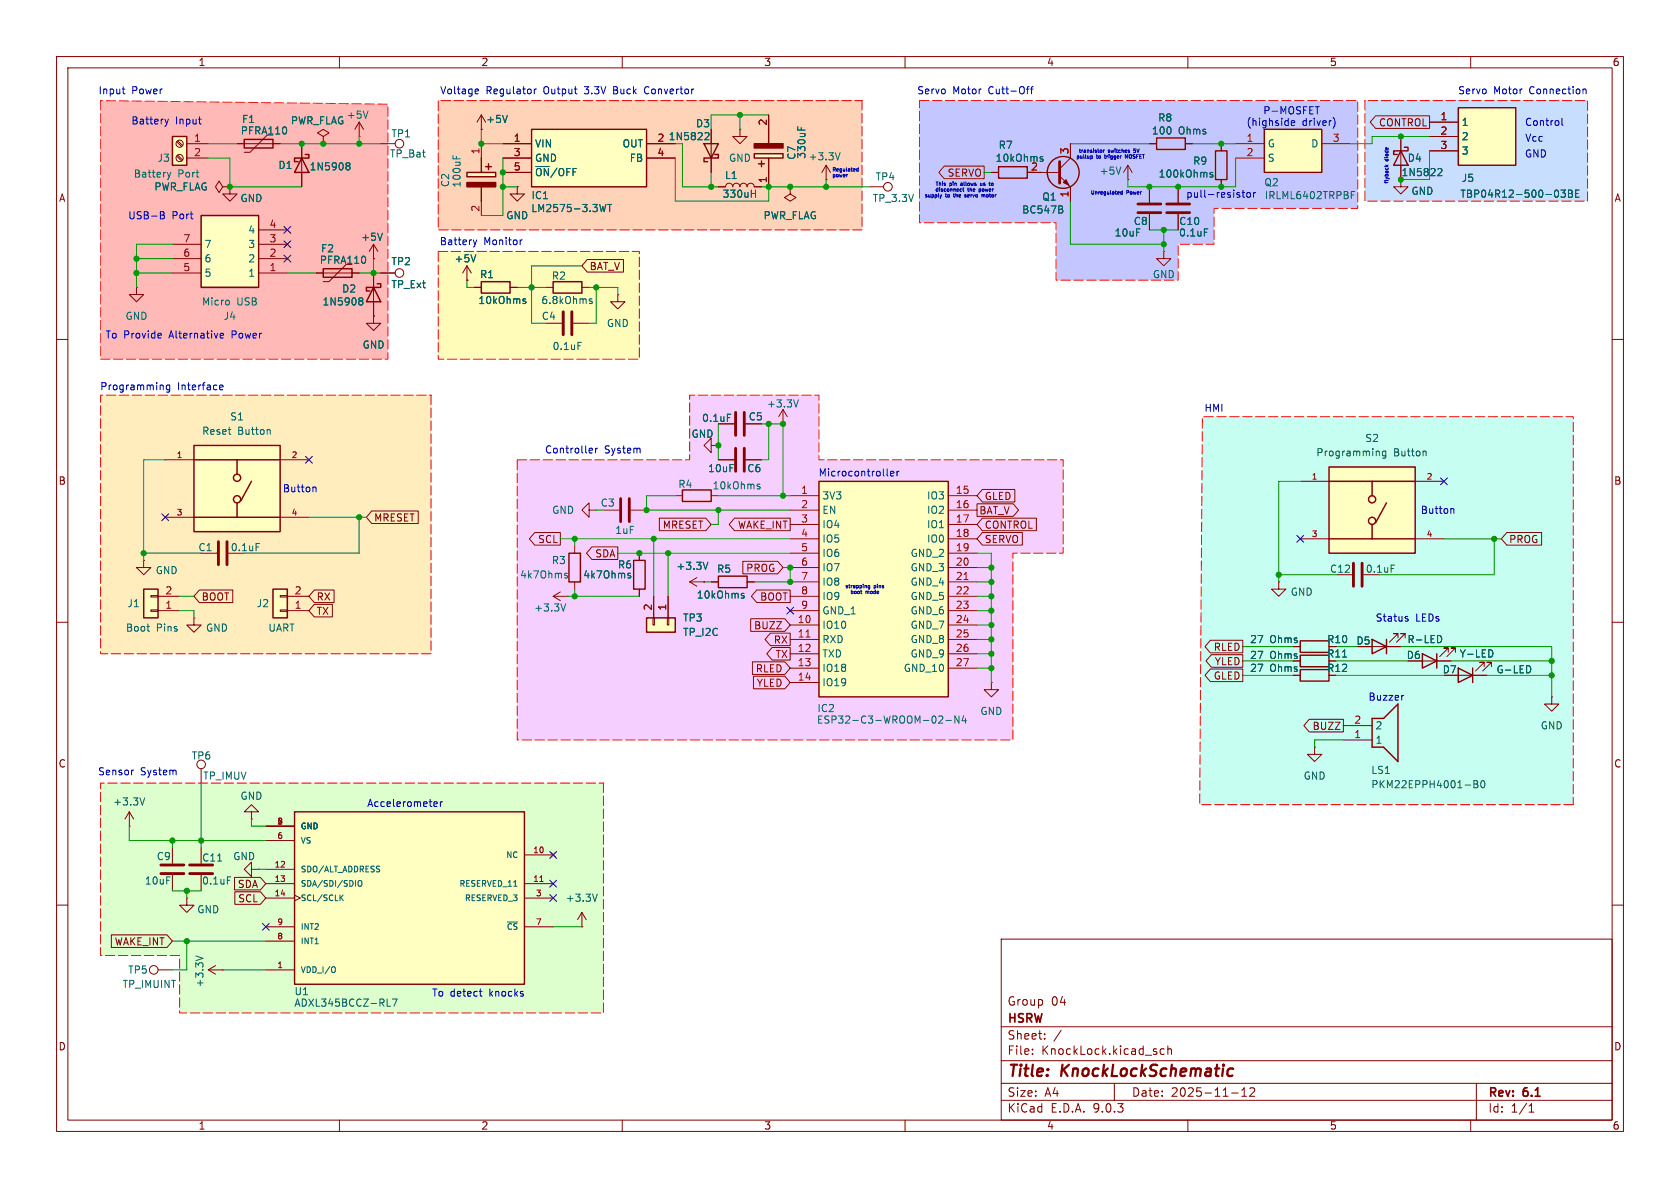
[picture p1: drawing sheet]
<svg xmlns="http://www.w3.org/2000/svg" width="297mm" height="210mm" viewBox="0 0 297 210" stroke-linecap="round" stroke-linejoin="round" font-family="sans-serif">
<g fill="none" stroke="#840000" stroke-width=".18">
<path d="M10 10h277v190h-277zM12 12h273v186h-273zM60 10v2M110 10v2M160 10v2M210 10v2M260 10v2M10 60h2M285 60h2M10 110h2M285 110h2M10 160h2"/>
<path d="M177 166h108v32h-108zM285 160h2M60 198v2M110 198v2M160 198v2M177 194.5h108M177 191.5h108M177 187.5h108M177 181.5h108M182.5 186.3v.1M182.5 185.5v.1M184.7 183.6v.1"/>
<path d="M184.7 182.8v.1M187.6 182.1l-1.3 2M197 191.5v3M205.8 185.5l-.4-.1-.3 .3v.4l.1 .2h.6M206.5 185.5l.2-.1 .3 .1 .1 .9M206.5 184.9v1.5M210 198v2M217.7 193.2h1.2M219.5 193.8h.9M219.5 192.7l.5-.4v1.5M221 192.4l.5-.1 .2 .1 .1 .3-.9 1.1h.9M260 198v2"/>
<path d="M261 191.5v6.5M270.3 196.6h.9M270.3 195.5l.4-.4v1.5"/>
</g>
<path d="M217.5 188.9l.5 .1M217.9 190.1l-.2 .1" fill="none" stroke="#840000" stroke-width=".4"/>
<path d="M91.4 81.3h30.5v-11.4h22.9v11.4h43.2v16.5h-8.9v33h-87.7z" fill="#f4cfff"/>
<path d="M77.5 44.5h35.5v19h-35.5z" fill="#fffbb8"/>
<path d="M77.5 17.8h74.9v22.8h-74.9z" fill="#ffd3b8"/>
<path d="M17.8 17.8l50.8 .6v45.1h-50.8z" fill="#ffb9b6"/>
<path d="M17.8 69.9h58.4v45.7h-58.4z" fill="#ffedbe"/>
<path d="M162.6 17.8h77.4v19h-25.4v6.4h-6.3v6.3h-21.6v-10.1h-24.1z" fill="#c4c7ff"/>
<path d="M241.3 17.8h39.4v17.8h-39.4z" fill="#c8deff"/>
<path d="M17.8 138.4h88.9v40.7h-75v-10.2h-13.9z" fill="#dcffcd"/>
<path d="M212.6 73.7h65.5v68.5h-66z" fill="#c6fff2"/>
<path d="M52.1 143.5h40.6v30.5h-40.6z" fill="#ffffc2"/>
<path d="M52.1 143.5h40.6v30.5h-40.6z" fill="none" stroke="#840000" stroke-width=".25"/>
<g fill="none" stroke="#840000" stroke-width=".18">
<path d="M30.5 149.9v2.8M30.5 154.7v2.8M35.6 149.9v2.8M35.6 154.7v2.8M44.4 153.7v-1.3l-1.2 1.3 1.2 1.2v-1.2h1.3M45.7 153.7h.1M47 158.8h5.1M47 156.2h5.1M47 153.7h5.1M47 148.6h5.1M47 146.1h5.1M52.1 158.2l1 .6-1 .5"/>
<path d="M92.7 158.8h5.1M92.7 156.2h5.1M92.7 151.1h5.1M97.4 150.7l.8 .8M98.2 150.7l-.8 .8M27.9 171.5h2.6M47 163.8h5.1M47 171.5h5.1M47 166.4h5.1M92.7 163.8h5.1"/>
<circle cx="27.2" cy="171.4" r=".76"/>
</g>
<path d="M38.5 152.2h.7M40.2 155h.6M60.2 158.6l.5 .6M60.7 158.2l-.6 .6M63.4 155.7h.1a.34 .34 0 0 1 .5 .3v.3a.34 .34 0 0 1-.4 .4 .34 .34 0 0 1-.3-.4zM59.1 170.9l.2 .3-.2 .7M68.4 177.9h.6M69.3 176.6h.9l-.5 1.3M89.7 163h1.8" fill="none" stroke="#006464" stroke-width=".18"/>
<path d="M95.4 155.8h.6" fill="none" stroke="#a90000" stroke-width=".18"/>
<path d="M28.4 154.4h4.1M28.4 152.9h4.1M33.5 154.4h4.1M33.5 152.9h4.1" fill="none" stroke="#840000" stroke-width=".51"/>
<path d="M114.3 109.2h5.1v2.6h-5.1z" fill="#ffffc2"/>
<path d="M114.3 109.2h5.1v2.6h-5.1z" fill="none" stroke="#840000" stroke-width=".25"/>
<g fill="none" stroke="#840000" stroke-width=".18">
<path d="M125.7 78.7v-1.2l-1.2 1.2 1.2 1.3v-1.3h1.3M127 78.7h.1M127 74.9h2.8M138.4 74.9h.1M138.4 72.4l-.7 1.3M138.4 72.4l.8 1.3M138.4 72.4v2.5M127 81.3h2.8M131.8 81.3h2.8M115.4 109.2h.3v1.3h-.3zM115.6 105.4v3.8M118 109.2h.2v1.3h-.2z"/>
<path d="M118.1 105.4v3.8M175.3 120.7v1.2h1.2l-1.2 1.3-1.3-1.3h1.3M175.3 120.7h.1M33 158.8v1.2h1.3l-1.3 1.3-1.3-1.3h1.3M33 158.8h.1M36.8 171.5l1.3 .7M36.8 171.5h2.6M38.1 170.7l-1.3 .8M39.4 171.5h.1"/>
</g>
<path d="M130 72.9v4.1M130 79.2v4.1M131.6 72.9v4.1M131.6 79.2v4.1" fill="none" stroke="#840000" stroke-width=".51"/>
<path d="M128.6 73.2h.6M141.2 70.7l-.5 1.3M34.6 169l1.3 .4" fill="none" stroke="#006464" stroke-width=".18"/>
<path d="M144.8 85.1h22.8v38.1h-22.8z" fill="#ffffc2"/>
<path d="M247.6 26.7l1.3 2.5h-2.5zM248.3 26h.6v.7h-2.5v.6h.6M85.1 49.8h5.1v2h-5.1zM97.8 49.8h5.1v2h-5.1zM100.6 97.8h2v5.1h-2zM112 99.1h2v5h-2zM120.6 86.6h5.1v2h-5.1zM144.8 85.1h22.8v38.1h-22.8zM127 101.9h5.1v2h-5.1zM251.5 115.6l2.5 1.2-2.5 1.3zM254 115.6v2.5" fill="none" stroke="#840000" stroke-width=".25"/>
<g fill="none" stroke="#840000" stroke-width=".18">
<path d="M247.6 24.1v8.9h1.3l-1.3 1.3-1.2-1.3h1.2M83.8 50.8h1.3M90.2 50.8h1.2M96.5 50.8h1.3M96.5 57.2h2.8M101.3 57.2h2.8M102.9 50.8h1.2M109.2 52.1v1.2h1.3l-1.3 1.3-1.3-1.3h1.3M109.2 52.1h.1M101.6 96.5v1.3M104.1 90.2v-1.3l-1.2 1.3 1.2 1.2v-1.2h1.3M105.4 90.2h.1"/>
<path d="M106.7 90.2h2.8M111.5 90.2h2.8M113 97.8v1.3M119.4 87.6h1.2M125.7 87.6h1.3M139.7 87.6h5.1M139.7 90.2h5.1M139.7 92.7h5.1M139.7 95.3h5.1M139.7 97.8h5.1M167.6 87.6h5.1M167.6 90.2h5.1"/>
<path d="M167.6 92.7h5.1M167.6 95.3h5.1M167.6 97.8h5.1M97.8 105.4h2.5M97.8 105.4l1.3 .8M99.1 104.6l-1.3 .8M100.3 105.4h.1M101.6 102.9v1.2M113 104.1v1.3M121.9 102.9h2.6M121.9 102.9l1.3 .7M123.2 102.1l-1.3 .8"/>
<path d="M124.5 102.9h.1M125.7 102.9h1.3M132.1 102.9h1.2M139.7 100.3h5.1M139.7 102.9h5.1M139.7 105.4h5.1M139.7 108h5.1M139.7 110.5h5.1M139.7 113h5.1M139.7 115.6h5.1M139.7 118.1h5.1M167.6 100.3h5.1"/>
<path d="M167.6 102.9h5.1M167.6 105.4h5.1M167.6 108h5.1M167.6 110.5h5.1M167.6 113h5.1M167.6 115.6h5.1M167.6 118.1h5.1M248.9 116.8h7.6M256 115.3v-.7h-.7h.7l-1.5 1.5M257.3 115.3v-.7h-.8h.8l-1.5 1.5M139.7 120.7h5.1M274.3 123.2v1.3h1.3l-1.3 1.2-1.3-1.2h1.3"/>
<path d="M274.3 123.2h.1"/>
</g>
<path d="M142.5 112.6h.7M170.4 102.5h.7" fill="none" stroke="#a90000" stroke-width=".18"/>
<g fill="none" stroke="#006464" stroke-width=".18">
<path d="M254.4 29.8l.4 .1 .1 .3-.8 .9h.8M92.5 53.2l.5 .2-.1 .2-.3 .1M92.5 52.9h.4M104.2 53.1l.5 .3-.2 .3-.3-.1M104.7 52.9l-.3-.1-.2 .2M102.2 60.5h.6M125.1 99.4l-.4 1.3M133.9 85.9l.5 .3-.1 .2h-.3M133.9 85.6h.4M99.9 101.7l.4 .2v.2l-.4 .1M99.9 101.4h.4M100 106.8l-.4 1.2"/>
<path d="M111 101.7l.5 .2v.2l-.4 .1M111.2 101.3l-.2 .1M111.3 101.3l.2 .1M131.1 105.3l.5 .2-.1 .2h-.3M131.1 104.9h.4M263.7 114.9l.2 .5-.2 .7M166.1 126.6h.5l.1 .3-.8 .9h.8M167.2 127.3h1M169.5 126.6v1.2l-.7-1.2v1.2M170.4 126.5l-.3 .9h.8M170.7 127v.8"/>
</g>
<path d="M99.6 55.1v4.1M101.1 55.1v4.1M109.7 88.1v4.1M111.3 88.1v4.1" fill="none" stroke="#840000" stroke-width=".51"/>
<path d="M94 22.9h20.3v10.1h-20.3z" fill="#ffffc2"/>
<path d="M94 22.9h20.3v10.1h-20.3zM124.5 25.4h2.5l-1.3 2.5zM126.4 27.3h.6v.6h-2.5v.7h.6" fill="none" stroke="#840000" stroke-width=".25"/>
<g fill="none" stroke="#840000" stroke-width=".18">
<path d="M85.1 22.9h.1M85.1 20.3l-.8 1.3M85.1 20.3l.8 1.3M85.1 20.3v2.6M88.9 25.4h5.1M88.9 27.9h5.1M88.9 30.5h5.1M91.4 33v1.3h1.3l-1.3 1.3-1.2-1.3h1.2M91.4 33h.1M114.3 25.4h5.1M114.3 27.9h5.1M125.7 22.9v7.6"/>
<path d="M139.7 33v1.3l1 .6-1 .7-1-.7 1-.6M139.7 33h.1M146 31.8h.1M146 29.2l-.7 1.3M146 29.2l.8 1.3M146 29.2v2.6"/>
</g>
<path d="M89.7 20.4l-.4 1.3M107.1 36.1l-.3 1.3-.2-.9M107.4 36.1h.7M107.8 36.1v1.3M124.8 23.4l.4 .1 .2 .3-.8 .9h.8M148.5 27l-.4 1.3" fill="none" stroke="#006464" stroke-width=".18"/>
<path d="M133.3 27.2h5.1v.7h-5.1z" fill="#ffffc2"/>
<path d="M133.3 27.2h5.1v.7h-5.1zM134.1 29h1M134.6 28.4v1.1M135.9 22.9v2.5M135.9 27.9v2.6M229.9 113.3h5v2h-5zM229.9 118.4h5v2h-5z" fill="none" stroke="#840000" stroke-width=".25"/>
<path d="M133.3 25.4h5.1v.8h-5.1z" fill="#840000" stroke="#840000" stroke-width=".25"/>
<path d="M127 33h1.3a.64 .64 0 0 1 .6-.6 .64 .64 0 0 1 .6 .6 .64 .64 0 0 1 .7-.6 .64 .64 0 0 1 .6 .6 .64 .64 0 0 1 .6-.6 .64 .64 0 0 1 .7 .6 .64 .64 0 0 1 .6-.6 .64 .64 0 0 1 .6 .6h1.3M130.8 22.9v1.2h1.3l-1.3 1.3-1.3-1.3h1.3M130.8 22.9h.1M135.9 20.3v2.6M135.9 30.5v2.5M228.6 114.3h1.3M228.6 119.4h1.3M22.9 146.1h.1M22.9 143.5l-.8 1.3M22.9 143.5l.7 1.3M22.9 143.5v2.6" fill="none" stroke="#840000" stroke-width=".18"/>
<path d="M132.8 34.2h.8M133.6 33.6v1.3M141 22.4v.6M141.6 22.6v.4M25.6 141l-.4 1.3" fill="none" stroke="#006464" stroke-width=".18"/>
<path d="M35.6 38.1h10.1v12.7h-10.1z" fill="#ffffc2"/>
<path d="M35.6 38.1h10.1v12.7h-10.1zM257.8 118.1l2.5 1.3-2.5 1.3zM260.3 118.1v2.6" fill="none" stroke="#840000" stroke-width=".25"/>
<path d="M30.5 48.3h5.1M30.5 45.7h5.1M30.5 43.2h5.1M45.7 48.3h5.1M45.7 45.7h5.1M45.7 43.2h5.1M45.7 40.6h5.1M255.3 119.4h7.6M262.4 117.9v-.8h-.8h.8l-1.5 1.5M263.7 117.9v-.8h-.8h.8l-1.6 1.5" fill="none" stroke="#840000" stroke-width=".18"/>
<path d="M40.5 53.2v.6M270.4 117.7l.2 .5-.2 .7" fill="none" stroke="#006464" stroke-width=".18"/>
<path d="M30.5 24.1h2.5v5.1h-2.5z" fill="#ffffc2"/>
<path d="M30.5 24.1h2.5v5.1h-2.5zM43.2 24.6h5.1v1.6h-5.1zM53.3 27.9l1.3 2.6h-2.5zM54 27.3h.6v.6h-2.5v.7h.6M57.1 47.5h5.1v1.5h-5.1zM66 50.8l1.3 2.5h-2.5zM66.7 50.2h.6v.6h-2.5v.6h.6M229.9 115.8h5v2.1h-5zM242.6 127h2l2.5-2.5v10.1l-2.5-2.5h-2z" fill="none" stroke="#840000" stroke-width=".25"/>
<g fill="none" stroke="#840000" stroke-width=".18">
<path d="M31.2 27.6l.9 .8M31.2 25.1l.9 .8M31.4 27.4l.9 .9M31.4 24.9l.9 .8M33 27.9h3.8M33 25.4h3.8M39.4 33l-.7-1-.6 1 .6 1 .7-1h1.2M40.6 33h.1M40.6 33v1.3h1.3l-1.3 1.3-1.2-1.3h1.2M41.9 25.4h7.6M48.3 23.9h-1.1l-3 3h-1M53.3 25.4v7.6"/>
<path d="M57.1 24.1l1.1-.6-1.1-.6-1 .6 1 .6v1.3M57.1 25.4h.1M63.5 24.1h.1M63.5 21.6l-.8 1.3M63.5 21.6l.8 1.3M63.5 21.6v2.5M24.1 50.8v1.3h1.3l-1.3 1.2-1.2-1.2h1.2M24.1 50.8h.1M55.9 48.3h7.6M62.2 46.7h-1l-3 3.1h-1.1M66 55.9v1.3h1.3l-1.3 1.2-1.2-1.2h1.2M66 55.9h.1"/>
<path d="M66 45.7h.1M66 43.2v2.5M66 48.3v7.6M66 43.2l-.7 1.3M66 43.2l.8 1.3M228.6 116.8h1.3M35.6 135.9v2.5M232.4 132.1v1.3h1.3l-1.3 1.2-1.3-1.2h1.3M232.4 132.1h.1M237.5 128.3h5.1M237.5 130.8h5.1"/>
<circle cx="31.7" cy="27.9" r=".63"/>
<circle cx="31.7" cy="25.4" r=".63"/>
<circle cx="35.6" cy="135.1" r=".76"/>
</g>
<g fill="none" stroke="#006464" stroke-width=".18">
<path d="M65.1 19.6l-.5 1.3M29.6 30.5l.3 .8M29.9 31.3l-.2 .4M30.2 30.5l-.3 .8M61.3 29.3h.1M61.3 28.8h.3l.2 .1 .1 .2-.3 .2M61.4 29.3h.2M61.4 29.3l-.1 .1M61.6 29.3l.3 .3-.1 .3-.2 .1h-.3M63.5 53.1l.2 .1M63.5 52.7l.4-.1 .2 .2 .1 .2-.3 .2M63.7 53.2h.2"/>
<path d="M63.7 53.2l-.2 .1M63.9 53.2l.3 .2-.1 .4-.2 .1h-.4M67.6 41.2l-.4 1.3M237.4 116.1h.7M260.6 138h.4l.2 .2-.2 .4 .2 .1 .1 .3-.2 .3h-.5zM260.6 138.6h.4M261.9 138.1l.2-.1a.68 .68 0 0 1 .4 .6 .68 .68 0 0 1-.4 .7l-.2-.2-.1-.3z"/>
</g>
<path d="M34.3 78.7h15.2v15.3h-15.2z" fill="#ffffc2"/>
<g fill="none" stroke="#840000" stroke-width=".25">
<path d="M34.3 78.7h15.2v15.3h-15.2zM34.3 81.3h15.2M34.3 91.4h15.2M41.9 81.3v2.5M41.9 88.9v2.5M44.4 85.1l-1.9 3.5"/>
<circle cx="41.9" cy="88.3" r=".63"/>
<circle cx="41.9" cy="84.5" r=".63"/>
</g>
<path d="M29.2 81.3h5.1M29.2 91.4h5.1M35.6 97.8h2.8M49.5 81.3h5.1M49.5 91.4h5.1" fill="none" stroke="#840000" stroke-width=".18"/>
<path d="M47.6 75.9l.2 .2v.7M45.3 96.1h.6" fill="none" stroke="#006464" stroke-width=".18"/>
<path d="M38.6 95.8v4M40.1 95.8v4" fill="none" stroke="#840000" stroke-width=".51"/>
<path d="M25.4 104.1h2.5v5.1h-2.5z" fill="#ffffc2"/>
<path d="M25.4 104.1h2.5v5.1h-2.5z" fill="none" stroke="#840000" stroke-width=".25"/>
<path d="M25.4 99.1v1.2h1.3l-1.3 1.3-1.3-1.3h1.3M25.4 99.1h.1M26.7 107.8h1.2v.3h-1.2zM26.7 105.3h1.2v.2h-1.2zM27.9 108h3.8M27.9 105.4h3.8M226.1 102.9v1.2h1.2l-1.2 1.3-1.3-1.3h1.3M226.1 102.9h.1M236.2 101.6h2.8" fill="none" stroke="#840000" stroke-width=".18"/>
<path d="M245.9 99.9h.6M26 110.7h.4M26.3 111.6h.1" fill="none" stroke="#006464" stroke-width=".18"/>
<path d="M239.3 99.6v4M240.8 99.6v4" fill="none" stroke="#840000" stroke-width=".51"/>
<path d="M234.9 82.6h15.3v15.2h-15.3z" fill="#ffffc2"/>
<g fill="none" stroke="#840000" stroke-width=".25">
<path d="M234.9 82.6h15.3v15.2h-15.3zM234.9 85.1h15.3M234.9 95.3h15.3M242.6 85.1v2.5M242.6 92.7v2.6M245.1 88.9l-1.9 3.5M242.6 113l2.5 1.3-2.5 1.3zM245.1 113v2.6"/>
<circle cx="242.6" cy="92.1" r=".63"/>
<circle cx="242.6" cy="88.3" r=".63"/>
</g>
<g fill="none" stroke="#840000" stroke-width=".18">
<path d="M67.3 25.4h2.5M229.9 85.1h5M229.9 95.3h5M250.2 85.1h5.1M250.2 95.3h5.1M240 114.3h7.6M247.1 112.8v-.8h-.7h.7l-1.5 1.5M248.4 112.8v-.8h-.8h.8l-1.5 1.5"/>
<circle cx="70.6" cy="25.4" r=".76"/>
</g>
<path d="M243.7 79.7l.1 .2v.7M245 79.7v1.1l-.3 .2h-.3M245 79.8l-.4-.1-.2 .3 .1 .5h.5M251.9 79.7l.2 .2v.7M254.4 112.3a.68 .68 0 0 1 .5 .7 .68 .68 0 0 1-.5 .6" fill="none" stroke="#006464" stroke-width=".18"/>
<path d="M82.5 30.5h5.1v.7h-5.1z" fill="#ffffc2"/>
<path d="M82.5 30.5h5.1v.7h-5.1zM85.1 27.9v2.6M85.1 33v2.6M85.9 29.5h1M86.4 29v1" fill="none" stroke="#840000" stroke-width=".25"/>
<path d="M82.5 32.3h5.1v.7h-5.1z" fill="#840000" stroke="#840000" stroke-width=".25"/>
<path d="M85.1 25.4v2.5M85.1 35.6v2.5M205.7 44.5v1.2h1.3l-1.3 1.3-1.2-1.3h1.2M205.7 44.5h.1" fill="none" stroke="#840000" stroke-width=".18"/>
<path d="M80.1 27.5v.6M80.7 27.7v.4" fill="none" stroke="#006464" stroke-width=".18"/>
<path d="M223.5 22.9h10.2v7.6h-10.2z" fill="#ffffc2"/>
<path d="M223.5 22.9h10.2v7.6h-10.2z" fill="none" stroke="#840000" stroke-width=".25"/>
<path d="M218.4 25.4h5.1M218.4 27.9h5.1M233.7 25.4h5.1" fill="none" stroke="#840000" stroke-width=".18"/>
<path d="M238.9 34.5h.4M238.9 33.9h.6" fill="none" stroke="#006464" stroke-width=".18"/>
<path d="M48.3 104.1h2.5v5.1h-2.5z" fill="#ffffc2"/>
<g fill="none" stroke="#840000" stroke-width=".25">
<path d="M176.5 29.5h5.1v2h-5.1zM204.5 24.4h5v2h-5zM214.9 26.7h2v5.1h-2zM48.3 104.1h2.5v5.1h-2.5z"/>
<circle cx="188" cy="30.5" r="2.82"/>
</g>
<g fill="none" stroke="#840000" stroke-width=".18">
<path d="M153.7 33h2.5M175.3 30.5h1.2M181.6 30.5h5.7M187.3 31.1l1.9 1.9v2.6M189.2 25.4v2.5l-1.9 1.9M199.4 31.8h.1M199.4 29.2l-.8 1.3M199.4 29.2l.8 1.3M199.4 29.2v2.6M203.2 25.4h1.3M203.2 33v2.8M203.2 37.8v2.8"/>
<path d="M208.3 33v2.8M208.3 37.8v2.8M209.5 25.4h1.3M215.9 25.4v1.3M215.9 31.8v1.2M67.3 48.3h2.5M82.5 49.5h.1M82.5 47l-.7 1.3M82.5 47l.8 1.3M82.5 47v2.5M34.3 109.2v1.3h1.3l-1.3 1.3-1.3-1.3h1.3M34.3 109.2h.1"/>
<path d="M49.5 107.8h1.3v.3h-1.3zM49.5 105.3h1.3v.2h-1.3zM50.8 108h3.8M50.8 105.4h3.8M44.4 143.5h1.3l-1.3-1.3-1.2 1.3h1.2v1.3M44.4 144.8h.1M102.9 163.8h.1M102.9 161.3l-.8 1.3M102.9 161.3l.7 1.3M102.9 161.3v2.5"/>
<circle cx="157" cy="33" r=".76"/>
<circle cx="70.6" cy="48.3" r=".76"/>
</g>
<path d="M187.3 28.6v3.8M201.2 37.6h4M201.2 36.1h4M206.2 37.6h4.1M206.2 36.1h4.1" fill="none" stroke="#840000" stroke-width=".51"/>
<path d="M183.9 28l.5 .3v.2h-.4M183.9 27.7h.5M187.6 37l.3 .2-.1 .3-.1 .2M187.7 36.5l.1 .1-.1 .3M198.2 29.5l-.5 1.3M214.4 30.5h-.3l-.2 .1 .1 .2 .4 .2v.3h-.5M84.1 45l-.4 1.3M212.9 40.5h.6M105.6 158.1l-.4 1.2" fill="none" stroke="#006464" stroke-width=".18"/>
<path d="M188 32.3l.5-.5 .5 1z" fill="#840000" stroke="#840000" stroke-width=".18"/>
<path d="M257.8 19.1h10.2v10.1h-10.2z" fill="#ffffc2"/>
<path d="M257.8 19.1h10.2v10.1h-10.2z" fill="none" stroke="#840000" stroke-width=".25"/>
<g fill="none" stroke="#840000" stroke-width=".18">
<path d="M40.6 33h.1M41.9 25.4h1.3M48.3 25.4h1.2M53.3 25.4v2.5M53.3 30.5v2.5M57.1 25.4h.1M85.1 22.9h.1M88.9 25.4h5.1M88.9 27.9h5.1M88.9 30.5h5.1M91.4 33h.1M114.3 25.4h5.1"/>
<path d="M114.3 27.9h5.1M125.7 22.9v2.5M125.7 27.9v2.6M127 33h1.3M133.3 33h1.3M135.9 20.3v2.6M135.9 30.5v2.5M139.7 33h.1M166.9 29.4h7.1v2.2h-7.1l-.9-1.1zM175.3 30.5h1.2M181.6 30.5h2.5M189.2 25.4v2.5"/>
<path d="M189.2 33v2.6M203.2 25.4h1.3M203.2 33v2.8M203.2 37.8v2.8M208.3 33v2.8M208.3 37.8v2.8M209.5 25.4h1.3M215.9 25.4v1.3M215.9 31.8v1.2M243.2 20.5h9.5v2.2h-9.5l-1-1.1zM247.6 24.1v2.6M247.6 29.2v2.6"/>
<path d="M252.7 21.6h5.1M252.7 24.1h5.1M252.7 26.7h5.1M55.9 48.3h1.2M62.2 48.3h1.3M66 55.9h.1M66 45.7h.1M66 48.3v2.5M66 53.3v2.6M67.3 48.3h2.5M82.5 49.5h.1M83.8 50.8h1.3"/>
<path d="M90.2 50.8h1.2M103.8 45.9h6.4v2.2h-6.4l-.9-1.1zM127 78.7h.1M127 74.9h2.8M65.7 90.3h8.2v2.3h-8.2l-.9-1.2zM94.5 94.1h4.6v2.3h-4.6l-.9-1.1zM104.6 96.7h4.6v2.2h-4.6l-.9-1.1zM113 97.8v1.3M116.6 91.6h8.2l.9 1.1-.9 1.1h-8.2zM127 81.3h2.8M129.9 91.6h9.8v2.2h-9.8l-1-1.1zM131.3 99.2h6.2l.9 1.1-.9 1.1h-6.2z"/>
<path d="M131.8 81.3h2.8M172.7 89.1h6.4l1 1.1-1 1.1h-6.4zM173.7 91.6h9.5v2.2h-9.5l-1-1.1zM173.7 94.1h7v2.3h-7l-1-1.1zM173.7 86.5h5.7v2.2h-5.7l-1-1.1zM266.4 94.1h6.1v2.3h-6.1l-1-1.1zM35.2 104.3h6v2.2h-6l-.9-1.1zM55.6 104.3h3.5v2.2h-3.5l-1-1.1zM55.6 106.8h3.2v2.3h-3.2l-1-1.1zM113 104.1v1.3M115.6 105.4v3.8M118.1 105.4v3.8"/>
<path d="M124.5 102.9h.1M125.7 102.9h1.3M132.1 102.9h1.2M132.7 109.4h6l1 1.1-1 1.1h-6zM133 117h5.7l1 1.1-1 1.1h-5.7zM133.2 119.5h5.5l1 1.2-1 1.1h-5.5zM133.8 104.3h5.9v2.2h-5.9l-1-1.1zM136.2 111.9h3.5v2.2h-3.5l-.9-1.1zM136.5 114.5h3.2v2.2h-3.2l-.9-1.1zM214 113.2h5.7v2.2h-5.7l-1-1.1zM214 118.3h5.7v2.2h-5.7l-1-1.1zM214.2 115.7h5.5v2.3h-5.5l-1-1.2z"/>
<path d="M228.6 114.3h1.3M228.6 116.8h1.3M228.6 119.4h1.3M240 114.3h2.6M245.1 114.3h2.5M248.9 116.8h2.6M254 116.8h2.5M255.3 119.4h2.5M260.3 119.4h2.6M231.5 127.2h6v2.2h-6l-1-1.1zM41.5 155.1h4.5l1 1.1-1 1.1h-4.5zM41.5 157.6h4.5l1 1.2-1 1.1h-4.5z"/>
<path d="M19.7 165.3h9.8l1 1.1-1 1.1h-9.8z"/>
</g>
<g fill="none" stroke="#006464" stroke-width=".18">
<path d="M61.3 29.3h.1M61.3 28.8h.3l.2 .1 .1 .2-.3 .2M61.4 29.3h.2M61.4 29.3l-.1 .1M61.6 29.3l.3 .3-.1 .3-.2 .1h-.3M89.7 20.4l-.4 1.3M107.1 36.1l-.3 1.3-.2-.9M107.4 36.1h.7M107.8 36.1v1.3M124.8 23.4l.4 .1 .2 .3-.8 .9h.8M132.8 34.2h.8M133.6 33.6v1.3"/>
<path d="M141 22.4v.6M141.6 22.6v.4M183.9 28l.5 .3v.2h-.4M183.9 27.7h.5M187.6 37l.3 .2-.1 .3-.1 .2M187.7 36.5l.1 .1-.1 .3M214.4 30.5h-.3l-.2 .1 .1 .2 .4 .2v.3h-.5M254.4 29.8l.4 .1 .1 .3-.8 .9h.8M276 33.6h.7l-.4 .5 .4 .1v.5l-.2 .2-.5-.2M277.3 33.6h.4l.3 .2-.3 .4 .3 .1v.3l-.2 .3h-.5zM277.3 34.2h.4M278.6 34.2h.4"/>
<path d="M279.2 33.6h-.6v1.3h.6M63.5 53.1l.2 .1M63.5 52.7l.4-.1 .2 .2 .1 .2-.3 .2M63.7 53.2h.2M63.7 53.2l-.2 .1M63.9 53.2l.3 .2-.1 .4-.2 .1h-.4M67.6 41.2l-.4 1.3M84.1 45l-.4 1.3M92.5 53.2l.5 .2-.1 .2-.3 .1M92.5 52.9h.4M212.9 40.5h.6M128.6 73.2h.6"/>
<path d="M125.1 99.4l-.4 1.3M111 101.7l.5 .2v.2l-.4 .1M111.2 101.3l-.2 .1M111.3 101.3l.2 .1M131.1 105.3l.5 .2-.1 .2h-.3M131.1 104.9h.4M237.4 116.1h.7M254.4 112.3a.68 .68 0 0 1 .5 .7 .68 .68 0 0 1-.5 .6M263.7 114.9l.2 .5-.2 .7M270.4 117.7l.2 .5-.2 .7"/>
</g>
<path d="M152.4 17.8v22.8h-74.9v-22.8h74.9M162.6 17.8h77.4v19h-25.4v6.4h-6.3v6.3h-21.6v-10.1h-24.1v-21.6M241.3 17.8v17.8h39.4v-17.8h-39.4M77.5 44.5h35.5v19h-35.5v-19M76.2 69.9v45.7h-58.4v-45.7h58.4M91.4 81.3h30.5v-11.4h22.9v11.4h43.2v16.5h-8.9v33h-87.7v-49.5M106.7 138.4v40.7h-75v-10.2h-13.9v-30.5h88.9M278.1 142.2h-66l.5-68.5h65.5v68.5" fill="none" stroke="#f00" stroke-width=".18" stroke-dasharray="1.7 .6"/>
<path d="M17.8 17.8v45.7h50.8v-45.1l-50.8-.6" fill="none" stroke="#ff1d1d" stroke-width=".18" stroke-dasharray="1.7 .6"/>
<g fill="none" stroke="#009600" stroke-width=".18">
<path d="M36.8 27.9h3.8v5.1h12.7M36.8 25.4h5.1M49.5 25.4h17.8M63.5 24.1v1.3M85.1 22.9v2.5h3.8M88.9 33h2.5M88.9 27.9v10.2h-3.8M119.4 27.9v7.7h16.5v-2.6M120.6 25.4v7.6h6.4M125.7 30.5v2.5M130.8 20.3v2.6M134.6 33h19.1"/>
<path d="M135.9 20.3h-10.2v2.6M146 31.8v1.2M174 30.5h1.3M189.2 25.4h14M189.2 35.6v7.6h16.5M210.8 25.4h7.6M218.4 27.9v5.1h-19v-1.2M252.7 24.1h-10.1v1.3h-3.8M252.7 26.7v5.1h-5.1M24.1 48.3h6.4M24.1 45.7h6.4M30.5 43.2h-6.4v7.6"/>
<path d="M50.8 48.3h5.1M63.5 48.3h3.8M66 45.7v2.6M82.5 49.5v1.3h1.3M91.4 50.8h5.1M102.9 47h-8.9v10.2h2.5M104.1 50.8h5.1v1.3M105.4 50.8v6.4h-1.3M203.2 40.6h5.1M205.7 40.6v3.9M127 74.9v6.4M134.6 74.9h3.8v12.7"/>
<path d="M135.9 74.9v6.4h-1.3M25.4 97.8h10.2M29.2 81.3h-3.8v17.8M54.6 91.4h10.2M63.5 91.4v6.4h-20.3M99.1 95.3h40.6M101.6 95.3v1.2M105.4 90.2h1.3M109.2 97.8h30.5M115.6 95.3v10.1M118.1 97.8v7.6M119.4 87.6h-5.1v2.6h25.4"/>
<path d="M127 87.6h12.7M127 90.2v2.5h-1.3M172.7 97.8h2.6v22.9M229.9 85.1h-3.8v17.8M255.3 95.3h10.1M264.2 95.3v6.3h-20.4M31.7 108h2.6v1.2M31.7 105.4h2.6M100.3 105.4h12.7M101.6 104.1v1.3M124.5 102.9h1.2M138.4 100.3h1.3v2.6h-6.4"/>
<path d="M172.7 108h2.6M172.7 105.4h2.6M172.7 100.3h2.6M172.7 115.6h2.6M172.7 118.1h2.6M172.7 102.9h2.6M172.7 110.5h2.6M172.7 113h2.6M219.7 114.3h8.9M219.7 116.8h8.9M219.7 119.4h8.9M226.1 101.6h10.1"/>
<path d="M236.2 114.3h3.8M236.2 116.8h12.7M236.2 119.4h19.1M247.6 114.3h26.7v8.9M256.5 116.8h17.8M262.9 119.4h11.4M35.6 138.4v11.5M237.5 130.8h-5.1v1.3M22.9 146.1v2.5h24.1M30.5 157.5h5.1M30.5 148.6v1.3M33 157.5v1.3"/>
<path d="M44.4 144.8v1.3h2.6M45.7 153.7h1.3M30.5 166.4h16.5M33 166.4v5.1h-2.5M39.4 171.5h7.6M97.8 163.8h5.1"/>
</g>
<g fill="none" stroke="#000084" stroke-width=".18">
<path d="M50.2 40l1.2 1.2M50.2 45.1l1.2 1.2M50.2 42.6l1.2 1.2M51.4 40l-1.2 1.2M51.4 45.1l-1.2 1.2M51.4 42.6l-1.2 1.2M28.6 90.8l1.2 1.2M29.8 90.8l-1.2 1.2M54 80.7l1.2 1.2M55.2 80.7l-1.2 1.2M229.3 94.6l1.2 1.3M230.5 94.6l-1.2 1.3"/>
<path d="M254.7 84.5l1.2 1.2M255.9 84.5l-1.2 1.2M139.1 107.3l1.2 1.3M140.3 107.3l-1.2 1.3M97.2 150.5l1.2 1.2M97.2 158.1l1.2 1.3M97.2 155.6l1.2 1.2M98.4 150.5l-1.2 1.2M98.4 158.1l-1.2 1.3M98.4 155.6l-1.2 1.2M46.4 163.2l1.2 1.2M47.6 163.2l-1.2 1.2"/>
</g>
<g fill="none" stroke="#0000c2" stroke-width=".18">
<path d="M21.6 15.7h.5M21.8 16.4l.3 .2M84.2 15.7l.3 .1 .1 .2-.6 .2M84.5 16.5l-.3 .1M94.5 15.7v.9M94.8 15.7l-.3 .3M114.2 15.4l-.3 .5 .3 .6M181.4 15.7h.5M181.9 15.3l-.3 .2M182.2 15.7h.5M182.7 15.3l-.3 .2v1.1M232.5 18.9h.7"/>
<path d="M279.9 15.8h.4l.1 .8M28.4 37.4l.6 .1v.3l-.2 .2M28.4 38h.4M28.8 38l.3 .3-.1 .3-.6 .1M29.2 21.1l.3 .8M29.5 21.9l-.2 .4M29.8 21.1l-.3 .8M35.1 21.1h.5M35.5 21.9h.1M151.7 29.6v.7M151.7 29.9l-.3 .1 .1 .2h.2M166.2 34.4l.1 .4"/>
<path d="M166.3 34.8l-.1 .3M166.5 34.4l-.2 .4M167.1 32.6l.1 .1-.1 .1M167.1 32.4h.1M168.5 34.4h.3M169.9 32.4h.1M169.9 32.6h-.1l.1 .2M170 33.4l-.3 .1 .1 .3h.2M170.2 33.4h.2M170.3 33.2v.5l.1 .1M170.6 34.5l.2 .2M170.6 34.5h.1"/>
<path d="M170.8 34.4l-.2 .1M170.8 34.7l-.2 .1M170.8 34.7h.1M173.1 33.8h.1M173.2 33.4l-.1 .6M173.3 32.4l.1 .4 .2-.1M173.6 32.4v.4M173.8 34.5v.3M174.1 34.5v.3M174.9 32.2v.5M175.3 32.4h.2v.4h-.2zM175.3 32.7v.1"/>
<path d="M192.8 27.6v.6M192.8 27.6h.3v.3M192.8 27.9h.3M193.1 27.9h.1M194.5 26.6l.3 .1v.2h-.3M195.1 26.5v.5M195.2 27.6h.3M195.3 26.5l-.2 .2M195.3 27.3l.1 .7M197.7 33.9l.2 .2h-.3M197.8 34.3h-.1M198.4 33.9l-.3 .1 .1 .3h.2"/>
<path d="M198.4 33.7v.6M198.9 28v-.7l.3 .5 .2-.5v.7M199.6 26.7l.1 .1-.1 .2M199.6 26.5l.1 .1M200.4 26.9h.1M200.5 26.9l.2 .1M200.5 26.6h-.1M200.7 26.6h-.2M200.8 26.3h-.3l-.1 .3M219.6 34h.4M219.7 33.6v1.1l.3 .2M220.5 34.1l.3-.1 .3 .3v.3l-.3 .3-.3-.1-.1-.2z"/>
<path d="M221.6 34v.9M222 34l-.4 .3M228.3 21.8l.6-.2-.1-.2-.3-.1-.2 .2v.6h.5M235.7 20.7a1.46 1.46 0 0 1 0 2M244.8 29.4h.6M245 29.2l.2 .2M245.4 29.2l-.2 .2M276.1 20.9v1.1l.2 .2M28.3 58.9l.2 .3-.6 .1M28.5 59.7l-.2 .1M38.9 59.6l.2 .2 .4-.1M38.9 59.1l.2-.2h.2l.2 .2v.1l-.6 .1"/>
<path d="M83.7 42.4l.3 .9M84 43.3l-.2 .3M84.3 42.4l-.3 .9M92.3 42.4l-.3 .1M28.7 68.1l.2 .1v.7M30 68.1v1l-.2 .2h-.3M30 68.1h-.4l-.2 .2 .1 .5h.5M38.8 68.5l.6-.1v-.3h-.4l-.2 .1 .1 .6h.5M104.3 79.2l.4 .1 .1 .2-.7 .2M105.3 79.2v.9M105.7 79.2l-.4 .3M55.5 86.1l.4 .2v.6"/>
<path d="M104.7 80l-.4 .1M156.8 84l.2 .1M157.4 83.7l.6-.1v-.2l-.4-.1-.2 .2 .1 .6h.5M158.6 83.3v.8M158.9 83.3l-.3 .2M256.7 89.9l.3 .2v.7M152.2 104.3v.6h.2M153.8 103.9h-.3v-.4h.3v.5l-.3 .1M248.6 109.4h.3l.1 .2-.2 .2h-.3M248.6 109h.3M23.6 136.1l-.2 .1M248.2 122.9l-.3 .1"/>
<path d="M76.8 142.5h.5M76.8 141.8l.3-.1 .2 .3-.6 .1M77.9 141.7v.9M78.2 141.7l-.3 .3M84.7 175.3h.5M84.9 175.9l.3 .2"/>
</g>
<g fill="#009600" stroke="#009600" stroke-width=".18">
<circle cx="125.7" cy="33" r=".46"/>
<circle cx="105.4" cy="50.8" r=".46"/>
<circle cx="94" cy="50.8" r=".46"/>
<circle cx="30.5" cy="148.6" r=".46"/>
<circle cx="35.6" cy="148.6" r=".46"/>
<circle cx="63.5" cy="91.4" r=".46"/>
<circle cx="25.4" cy="97.8" r=".46"/>
<circle cx="33" cy="157.5" r=".46"/>
<circle cx="33" cy="166.4" r=".46"/>
<circle cx="24.1" cy="48.3" r=".46"/>
<circle cx="24.1" cy="45.7" r=".46"/>
<circle cx="66" cy="48.3" r=".46"/>
<circle cx="85.1" cy="25.4" r=".46"/>
<circle cx="63.5" cy="25.4" r=".46"/>
<circle cx="40.6" cy="33" r=".46"/>
<circle cx="88.9" cy="30.5" r=".46"/>
<circle cx="88.9" cy="33" r=".46"/>
<circle cx="57.1" cy="25.4" r=".46"/>
<circle cx="53.3" cy="25.4" r=".46"/>
<circle cx="118.1" cy="97.8" r=".46"/>
<circle cx="101.6" cy="105.4" r=".46"/>
<circle cx="113" cy="97.8" r=".46"/>
<circle cx="139.7" cy="102.9" r=".46"/>
<circle cx="101.6" cy="95.3" r=".46"/>
<circle cx="115.6" cy="95.3" r=".46"/>
<circle cx="114.3" cy="90.2" r=".46"/>
<circle cx="139.7" cy="100.3" r=".46"/>
<circle cx="175.3" cy="105.4" r=".46"/>
<circle cx="175.3" cy="108" r=".46"/>
<circle cx="175.3" cy="118.1" r=".46"/>
<circle cx="175.3" cy="115.6" r=".46"/>
<circle cx="175.3" cy="113" r=".46"/>
<circle cx="175.3" cy="100.3" r=".46"/>
<circle cx="175.3" cy="102.9" r=".46"/>
<circle cx="175.3" cy="110.5" r=".46"/>
<circle cx="215.9" cy="25.4" r=".46"/>
<circle cx="215.9" cy="33" r=".46"/>
<circle cx="247.6" cy="24.1" r=".46"/>
<circle cx="247.6" cy="31.8" r=".46"/>
<circle cx="264.2" cy="95.3" r=".46"/>
<circle cx="135.9" cy="74.9" r=".46"/>
<circle cx="138.4" cy="74.9" r=".46"/>
<circle cx="139.7" cy="33" r=".46"/>
<circle cx="127" cy="78.7" r=".46"/>
<circle cx="127" cy="90.2" r=".46"/>
<circle cx="135.9" cy="33" r=".46"/>
<circle cx="130.8" cy="20.3" r=".46"/>
<circle cx="138.4" cy="87.6" r=".46"/>
<circle cx="146" cy="33" r=".46"/>
<circle cx="208.3" cy="33" r=".46"/>
<circle cx="205.7" cy="43.2" r=".46"/>
<circle cx="205.7" cy="40.6" r=".46"/>
<circle cx="203.2" cy="33" r=".46"/>
<circle cx="226.1" cy="101.6" r=".46"/>
<circle cx="274.3" cy="119.4" r=".46"/>
<circle cx="274.3" cy="116.8" r=".46"/>
</g>
<g font-size="2.8" fill="#840000">
<text x="178" y="190.9">Title:</text>
<text x="187.7" y="190.9">KnockLockSchematic</text>
</g>
<g font-size="2.1" fill="#840000">
<text x="178" y="178">Group</text>
<text x="185.8" y="178">04</text>
<text x="178" y="184">Sheet:</text>
<text x="178" y="181.2">HSRW</text>
<text x="178" y="186.7">File:</text>
<text x="184.1" y="186.7">KnockLock.kicad_sch</text>
<text x="178" y="196.9">KiCad</text>
<text x="178" y="194.1">Size:</text>
<text x="184.7" y="194.1">A4</text>
<text x="185.7" y="196.9">E.D.A.</text>
<text x="193.3" y="196.9">9.0.3</text>
<text x="200" y="194.1">Date:</text>
<text x="207" y="194.1">2025-11-12</text>
<text x="263" y="194.3">Rev:</text>
<text x="263" y="196.9">Id:</text>
<text x="267.1" y="196.9">1/1</text>
<text x="269.4" y="194.3">6.1</text>
</g>
<g font-size="1.8" fill="#840000">
<text x="35" y="11.9">1</text>
<text x="85" y="11.9">2</text>
<text x="135" y="11.9">3</text>
<text x="185" y="11.9">4</text>
<text x="235" y="11.9">5</text>
<text x="285" y="11.9">6</text>
<text x="243.7" y="22.5">CONTROL</text>
<text x="10.3" y="35.9">A</text>
<text x="167.4" y="31.4">SERVO</text>
<text x="285.3" y="35.9">A</text>
<text x="104.1" y="47.9">BAT_V</text>
<text x="132.3" y="74.5">C5</text>
<text x="10.3" y="85.9">B</text>
<text x="174" y="88.6">GLED</text>
<text x="285.3" y="85.9">B</text>
<text x="66" y="92.4">MRESET</text>
<text x="117.1" y="93.7">MRESET</text>
<text x="130.3" y="93.7">WAKE_INT</text>
<text x="173" y="91.1">BAT_V</text>
<text x="174" y="93.7">CONTROL</text>
<text x="95" y="96.2">SCL</text>
<text x="105.1" y="98.7">SDA</text>
<text x="131.8" y="101.3">PROG</text>
<text x="174" y="96.2">SERVO</text>
<text x="266.7" y="96.2">PROG</text>
<text x="35.6" y="106.4">BOOT</text>
<text x="55.9" y="106.4">RX</text>
<text x="134.3" y="106.4">BOOT</text>
<text x="55.9" y="108.9">TX</text>
<text x="133.2" y="111.4">BUZZ</text>
<text x="136.7" y="114">RX</text>
<text x="234.5" y="113.9">R10</text>
<text x="133.5" y="119.1">RLED</text>
<text x="137" y="116.5">TX</text>
<text x="214.5" y="115.3">RLED</text>
<text x="214.7" y="117.8">YLED</text>
<text x="234.5" y="119">R12</text>
<text x="234.5" y="116.4">R11</text>
<text x="133.7" y="121.6">YLED</text>
<text x="214.5" y="120.3">GLED</text>
<text x="231.9" y="129.2">BUZZ</text>
<text x="10.3" y="135.9">C</text>
<text x="285.3" y="135.9">C</text>
<text x="41.9" y="157.2">SDA</text>
<text x="42" y="159.7">SCL</text>
<text x="20.2" y="167.3">WAKE_INT</text>
<text x="10.3" y="185.9">D</text>
<text x="285.3" y="185.9">D</text>
<text x="35" y="199.9">1</text>
<text x="85" y="199.9">2</text>
<text x="135" y="199.9">3</text>
<text x="185" y="199.9">4</text>
<text x="235" y="199.9">5</text>
<text x="285" y="199.9">6</text>
</g>
<g font-size="1.8" fill="#0000c2">
<text x="17.3" y="16.9">Input</text>
<text x="23.3" y="16.9">Power</text>
<text x="77.7" y="16.9">Voltage</text>
<text x="85.9" y="16.9">Regulator</text>
<text x="96.2" y="16.9">Output</text>
<text x="103.6" y="16.9">3.3V</text>
<text x="108.9" y="16.9">Buck</text>
<text x="114.6" y="16.9">Convertor</text>
<text x="162.1" y="16.9">Servo</text>
<text x="168.4" y="16.9">Motor</text>
<text x="174.9" y="16.9">Cutt-Off</text>
<text x="257.7" y="16.9">Servo</text>
<text x="264.1" y="16.9">Motor</text>
<text x="270.5" y="16.9">Connection</text>
<text x="23.1" y="22.2">Battery</text>
<text x="31" y="22.2">Input</text>
<text x="220.3" y="22.5">(highside</text>
<text x="223.2" y="20.4">P-MOSFET</text>
<text x="230.2" y="22.5">driver)</text>
<text x="269.5" y="22.5">Control</text>
<text x="269.5" y="28">GND</text>
<text x="269.5" y="25.3">Vcc</text>
<text x="209.6" y="35.2">pull-resistor</text>
<text x="22.6" y="39">USB-B</text>
<text x="30.4" y="39">Port</text>
<text x="77.6" y="43.5">Battery</text>
<text x="85.5" y="43.5">Monitor</text>
<text x="18.6" y="60">To Provide</text>
<text x="30" y="60">Alternative</text>
<text x="41.2" y="60">Power</text>
<text x="17.6" y="69.2">Programming</text>
<text x="31.4" y="69.2">Interface</text>
<text x="212.8" y="73">HMI</text>
<text x="96.2" y="80.4">Controller</text>
<text x="106.8" y="80.4">System</text>
<text x="49.9" y="87.2">Button</text>
<text x="144.6" y="84.4">Microcontroller</text>
<text x="251.1" y="91">Button</text>
<text x="243.1" y="110.1">Status</text>
<text x="250.3" y="110.1">LEDs</text>
<text x="241.8" y="124.1">Buzzer</text>
<text x="17.2" y="137.3">Sensor</text>
<text x="24.8" y="137.3">System</text>
<text x="64.8" y="142.9">Accelerometer</text>
<text x="76.3" y="176.4">To detect</text>
<text x="86.6" y="176.4">knocks</text>
</g>
<g font-size="1.8" fill="#006464">
<text x="42.5" y="24">PFRA110</text>
<text x="42.7" y="21.9">F1</text>
<text x="51.3" y="22.2">PWR_FLAG</text>
<text x="61.2" y="21.2">+5V</text>
<text x="85.8" y="21.9">+5V</text>
<text x="122.9" y="22.7">D3</text>
<text x="203.5" y="24">100</text>
<text x="204.7" y="21.7">R8</text>
<text x="208.3" y="24">Ohms</text>
<text x="258.3" y="22.5">1</text>
<text x="27.8" y="28.8">J3</text>
<text x="68.8" y="28">TP_Bat</text>
<text x="69.1" y="24.5">TP1</text>
<text x="94.5" y="26.3">VIN</text>
<text x="94.5" y="28.8">GND</text>
<text x="110" y="26.3">OUT</text>
<text x="111.2" y="28.8">FB</text>
<text x="118.1" y="25">1N5822</text>
<text x="128.8" y="28.8">GND</text>
<text x="140.8" y="28.3" transform="rotate(-90 140.8 28.3)">C7</text>
<text x="142.6" y="28.2" transform="rotate(-90 142.6 28.2)">330uF</text>
<text x="142.9" y="28.5">+3.3V</text>
<text x="175.9" y="28.8">10kOhms</text>
<text x="176.5" y="26.5">R7</text>
<text x="210.8" y="29.3">R9</text>
<text x="224" y="26.3">G</text>
<text x="224" y="28.8">S</text>
<text x="231.7" y="26.3">D</text>
<text x="248.8" y="28.8">D4</text>
<text x="258.3" y="25">2</text>
<text x="258.3" y="27.5">3</text>
<text x="23.6" y="31.6">Battery</text>
<text x="27.2" y="33.9">PWR_FLAG</text>
<text x="31.4" y="31.6">Port</text>
<text x="42.4" y="35.9">GND</text>
<text x="49.1" y="30.1">D1</text>
<text x="54.6" y="30.3">1N5908</text>
<text x="79.6" y="33.2" transform="rotate(-90 79.6 33.2)">C2</text>
<text x="81.6" y="33.3" transform="rotate(-90 81.6 33.3)">100uF</text>
<text x="93.9" y="35.4">IC1</text>
<text x="94.5" y="31.3">~{ON}/OFF</text>
<text x="127.7" y="35.2">330uH</text>
<text x="128.1" y="31.9">L1</text>
<text x="154.2" y="35.9">TP_3.3V</text>
<text x="154.7" y="32.1">TP4</text>
<text x="184.2" y="35.7">Q1</text>
<text x="194.3" y="31.1">+5V</text>
<text x="204.7" y="31.6">100kOhms</text>
<text x="223.4" y="33.1">Q2</text>
<text x="223.5" y="35.4">IRLML6402TRPBF</text>
<text x="247.7" y="31.3">1N5822</text>
<text x="249.4" y="34.6">GND</text>
<text x="258.1" y="35.2">TBP04R12-500-03BE</text>
<text x="258.3" y="32.4">J5</text>
<text x="43.8" y="41.5">4</text>
<text x="89.4" y="39">GND</text>
<text x="93.8" y="37.7">LM2575-3.3WT</text>
<text x="134.9" y="39">PWR_FLAG</text>
<text x="180.6" y="37.9">BC547B</text>
<text x="200.3" y="40">C8</text>
<text x="208.4" y="40">C10</text>
<text x="36.1" y="46.6">6</text>
<text x="36.1" y="44">7</text>
<text x="43.8" y="46.6">2</text>
<text x="43.8" y="44">3</text>
<text x="56.4" y="46.8">PFRA110</text>
<text x="56.7" y="44.8">F2</text>
<text x="63.7" y="42.8">+5V</text>
<text x="69.1" y="47.1">TP2</text>
<text x="80.3" y="46.6">+5V</text>
<text x="197" y="42">10uF</text>
<text x="208.3" y="42">0.1uF</text>
<text x="36.1" y="49.1">5</text>
<text x="43.8" y="49.1">1</text>
<text x="60.4" y="51.9">D2</text>
<text x="69.1" y="51.2">TP_Ext</text>
<text x="84.5" y="53.9">10kOhms</text>
<text x="84.8" y="49.4">R1</text>
<text x="95.6" y="53.9">6.8kOhms</text>
<text x="97.5" y="49.6">R2</text>
<text x="203.7" y="49.4">GND</text>
<text x="22.1" y="56.7">GND</text>
<text x="35.6" y="54.2">Micro</text>
<text x="39.4" y="56.7">J4</text>
<text x="41.9" y="54.2">USB</text>
<text x="56.9" y="54.2">1N5908</text>
<text x="95.7" y="56.7">C4</text>
<text x="107.2" y="58">GND</text>
<text x="64" y="61.8">GND</text>
<text x="97.6" y="62.1">0.1uF</text>
<text x="35.6" y="77.1">Reset</text>
<text x="40.6" y="74.5">S1</text>
<text x="42" y="77.1">Button</text>
<text x="122.2" y="77.6">GND</text>
<text x="124" y="74.8">0.1uF</text>
<text x="135.5" y="72.2">+3.3V</text>
<text x="125.1" y="83.7">10uF</text>
<text x="132" y="83.7">C6</text>
<text x="232.6" y="80.9">Programming</text>
<text x="241.3" y="78.3">S2</text>
<text x="246.4" y="80.9">Button</text>
<text x="106.1" y="89.8">C3</text>
<text x="119.8" y="86.5">R4</text>
<text x="125.9" y="86.7">10kOhms</text>
<text x="145.3" y="88.5">3V3</text>
<text x="163.8" y="88.5">IO3</text>
<text x="97.5" y="91">GND</text>
<text x="108.7" y="94.6">1uF</text>
<text x="145.3" y="91">EN</text>
<text x="145.3" y="93.6">IO4</text>
<text x="163.8" y="91">IO2</text>
<text x="163.8" y="93.6">IO1</text>
<text x="27.4" y="101.7">GND</text>
<text x="35" y="97.6">C1</text>
<text x="40.7" y="97.6">0.1uF</text>
<text x="97.5" y="99.9">R3</text>
<text x="109.1" y="100.7">R6</text>
<text x="119.5" y="100.9">+3.3V</text>
<text x="126.7" y="101.4">R5</text>
<text x="145.3" y="96.1">IO5</text>
<text x="145.3" y="98.7">IO6</text>
<text x="145.3" y="101.2">IO7</text>
<text x="160.9" y="98.7">GND_2</text>
<text x="160.9" y="101.2">GND_3</text>
<text x="163.8" y="96.1">IO0</text>
<text x="235" y="101.4">C12</text>
<text x="241.4" y="101.4">0.1uF</text>
<text x="22.4" y="107.5">J1</text>
<text x="45.3" y="107.5">J2</text>
<text x="91.8" y="102.5">4k7Ohms</text>
<text x="103" y="102.5">4k7Ohms</text>
<text x="123.1" y="106">10kOhms</text>
<text x="145.3" y="103.7">IO8</text>
<text x="145.3" y="106.3">IO9</text>
<text x="160.9" y="103.7">GND_4</text>
<text x="160.9" y="106.3">GND_5</text>
<text x="228.1" y="105.5">GND</text>
<text x="22.2" y="111.9">Boot</text>
<text x="27.6" y="111.9">Pins</text>
<text x="36.3" y="111.9">GND</text>
<text x="47.4" y="111.9">UART</text>
<text x="94.3" y="108.3">+3.3V</text>
<text x="120.7" y="110.1">TP3</text>
<text x="120.7" y="112.6">TP_I2C</text>
<text x="145.3" y="108.8">GND_1</text>
<text x="145.3" y="111.4">IO10</text>
<text x="145.3" y="113.9">RXD</text>
<text x="160.9" y="108.8">GND_6</text>
<text x="160.9" y="111.4">GND_7</text>
<text x="160.9" y="113.9">GND_8</text>
<text x="220.9" y="113.9">27</text>
<text x="224.5" y="113.9">Ohms</text>
<text x="248.7" y="113.9">R-LED</text>
<text x="145.3" y="116.4">TXD</text>
<text x="145.3" y="119">IO18</text>
<text x="159.7" y="119">GND_10</text>
<text x="160.9" y="116.4">GND_9</text>
<text x="220.9" y="119">27</text>
<text x="220.9" y="116.7">27</text>
<text x="224.5" y="119">Ohms</text>
<text x="224.5" y="116.7">Ohms</text>
<text x="239.7" y="114.1">D5</text>
<text x="248.6" y="116.7">D6</text>
<text x="254.9" y="119.2">D7</text>
<text x="258" y="116.4">Y-LED</text>
<text x="264.5" y="119.2">G-LED</text>
<text x="145.3" y="121.5">IO19</text>
<text x="144.3" y="128.1">ESP32-C3-WROOM-02-N4</text>
<text x="144.4" y="126.1">IC2</text>
<text x="173.2" y="126.6">GND</text>
<text x="243.1" y="129.1">2</text>
<text x="243.1" y="131.7">1</text>
<text x="272.3" y="129.1">GND</text>
<text x="33.8" y="134.5">TP6</text>
<text x="242.3" y="137">LS1</text>
<text x="19.9" y="142.6">+3.3V</text>
<text x="35.8" y="138">TP_IMUV</text>
<text x="42.4" y="141.6">GND</text>
<text x="230.4" y="138">GND</text>
<text x="242.3" y="139.5">PKM22EPPH4001-B0</text>
<text x="27.6" y="152.2">C9</text>
<text x="35.6" y="152.5">C11</text>
<text x="41.1" y="152.2">GND</text>
<text x="25.5" y="156.6">10uF</text>
<text x="34.8" y="161.6">GND</text>
<text x="35.6" y="156.6">0.1uF</text>
<text x="99.9" y="159.6">+3.3V</text>
<text x="22.6" y="172.3">TP5</text>
<text x="21.6" y="174.9">TP_IMUINT</text>
<text x="36.2" y="174.6" transform="rotate(-90 36.2 174.6)">+3.3V</text>
<text x="52" y="178.2">ADXL345BCCZ-RL7</text>
<text x="52" y="176.1">U1</text>
</g>
<g font-size="1.8" fill="#a90000">
<text x="135.6" y="22.3" transform="rotate(-90 135.6 22.3)">2</text>
<text x="254.6" y="21.3">1</text>
<text x="254.6" y="23.9">2</text>
<text x="34.2" y="27.7">2</text>
<text x="34.2" y="25.1">1</text>
<text x="84.8" y="27.4" transform="rotate(-90 84.8 27.4)">1</text>
<text x="90.7" y="25.1">1</text>
<text x="90.7" y="27.7">3</text>
<text x="116.1" y="25.1">2</text>
<text x="116.1" y="27.7">4</text>
<text x="189" y="27.4" transform="rotate(-90 189 27.4)">3</text>
<text x="220.3" y="25.1">1</text>
<text x="220.3" y="27.7">2</text>
<text x="235.5" y="25.1">3</text>
<text x="254.6" y="26.4">3</text>
<text x="90.7" y="30.2">5</text>
<text x="135.6" y="32.5" transform="rotate(-90 135.6 32.5)">1</text>
<text x="182.2" y="30.2">2</text>
<text x="189" y="35" transform="rotate(-90 189 35)">1</text>
<text x="47.6" y="40.4">4</text>
<text x="84.8" y="37.5" transform="rotate(-90 84.8 37.5)">2</text>
<text x="32.3" y="45.5">6</text>
<text x="32.3" y="42.9">7</text>
<text x="47.6" y="45.5">2</text>
<text x="47.6" y="42.9">3</text>
<text x="32.3" y="48">5</text>
<text x="47.6" y="48">1</text>
<text x="141.5" y="87.4">1</text>
<text x="141.5" y="89.9">2</text>
<text x="168.9" y="87.4">15</text>
<text x="168.9" y="89.9">16</text>
<text x="141.5" y="92.5">3</text>
<text x="141.5" y="95">4</text>
<text x="168.9" y="92.5">17</text>
<text x="168.9" y="95">18</text>
<text x="141.5" y="97.5">5</text>
<text x="141.5" y="100.1">6</text>
<text x="168.9" y="97.5">19</text>
<text x="168.9" y="100.1">20</text>
<text x="29.1" y="107.7">1</text>
<text x="29.1" y="105.2">2</text>
<text x="52" y="107.7">1</text>
<text x="52" y="105.2">2</text>
<text x="141.5" y="102.6">7</text>
<text x="141.5" y="105.2">8</text>
<text x="141.5" y="107.7">9</text>
<text x="168.9" y="102.6">21</text>
<text x="168.9" y="105.2">22</text>
<text x="168.9" y="107.7">23</text>
<text x="115.3" y="108" transform="rotate(-90 115.3 108)">2</text>
<text x="117.9" y="108" transform="rotate(-90 117.9 108)">1</text>
<text x="140.9" y="110.2">10</text>
<text x="140.9" y="112.8">11</text>
<text x="168.9" y="110.2">24</text>
<text x="168.9" y="112.8">25</text>
<text x="140.9" y="115.3">12</text>
<text x="140.9" y="117.9">13</text>
<text x="168.9" y="115.3">26</text>
<text x="168.9" y="117.9">27</text>
<text x="140.9" y="120.4">14</text>
<text x="239.3" y="128">2</text>
<text x="239.3" y="130.6">1</text>
</g>
<g font-size="1.4" fill="#a90000">
<text x="31.1" y="81">1</text>
<text x="51.5" y="81">2</text>
<text x="231.8" y="84.8">1</text>
<text x="252.1" y="84.8">2</text>
<text x="31.1" y="91.2">3</text>
<text x="51.5" y="91.2">4</text>
<text x="231.8" y="95">3</text>
<text x="252.1" y="95">4</text>
<text x="48.9" y="148.3">6</text>
<text x="48.9" y="145.8">2</text>
<text x="48.4" y="156">13</text>
<text x="48.4" y="153.4">12</text>
<text x="94.2" y="156">11</text>
<text x="94.2" y="150.9">10</text>
<text x="48.4" y="158.5">14</text>
<text x="94.6" y="158.5">3</text>
<text x="48.9" y="166.1">8</text>
<text x="48.9" y="163.6">9</text>
<text x="94.6" y="163.6">7</text>
<text x="48.9" y="171.2">1</text>
</g>
<g font-size="1.4" fill="#006464">
<text x="53.1" y="149.3">VS</text>
<text x="53.1" y="146.8">GND</text>
<text x="53.1" y="154.4">SDO/ALT_ADDRESS</text>
<text x="89.4" y="151.9">NC</text>
<text x="53.1" y="159.5">SCL/SCLK</text>
<text x="53.1" y="156.9">SDA/SDI/SDIO</text>
<text x="81.1" y="156.9">RESERVED_11</text>
<text x="82.1" y="159.5">RESERVED_3</text>
<text x="53.1" y="167.1">INT1</text>
<text x="53.1" y="164.6">INT2</text>
<text x="89.5" y="164.6">~{CS}</text>
<text x="53.1" y="172.2">VDD_I/O</text>
</g>
<g font-size=".9" fill="#0000c2">
<text x="190.1" y="28.2">pullup</text>
<text x="190.6" y="27.2">transistor</text>
<text x="193.9" y="28.2">to</text>
<text x="195.7" y="28.2">trigger</text>
<text x="196" y="27.2">switches</text>
<text x="199.6" y="28.2">MOSFET</text>
<text x="200.8" y="27.2">5V</text>
<text x="245.7" y="28.4" transform="rotate(-90 245.7 28.4)">diode</text>
<text x="147.1" y="30.5">Regulated</text>
<text x="147.1" y="31.5">power</text>
<text x="163.3" y="35.1">supply</text>
<text x="165.2" y="34.1">disconnect</text>
<text x="165.2" y="33.1">This</text>
<text x="167.1" y="35.1">to</text>
<text x="167.9" y="33.1">pin</text>
<text x="168.9" y="35.1">the</text>
<text x="170.1" y="33.1">allows</text>
<text x="171.1" y="34.1">the</text>
<text x="171.2" y="35.1">servo</text>
<text x="173.4" y="34.1">power</text>
<text x="173.9" y="33.1">us</text>
<text x="174.5" y="35.1">motor</text>
<text x="192.7" y="34.6">Unregulated</text>
<text x="199.2" y="34.6">Power</text>
<text x="245.7" y="32.6" transform="rotate(-90 245.7 32.6)">flyback</text>
<text x="149.3" y="104.2">strapping</text>
<text x="150.2" y="105.2">boot</text>
<text x="153.1" y="105.2">mode</text>
<text x="154.6" y="104.2">pins</text>
</g>
</svg>
